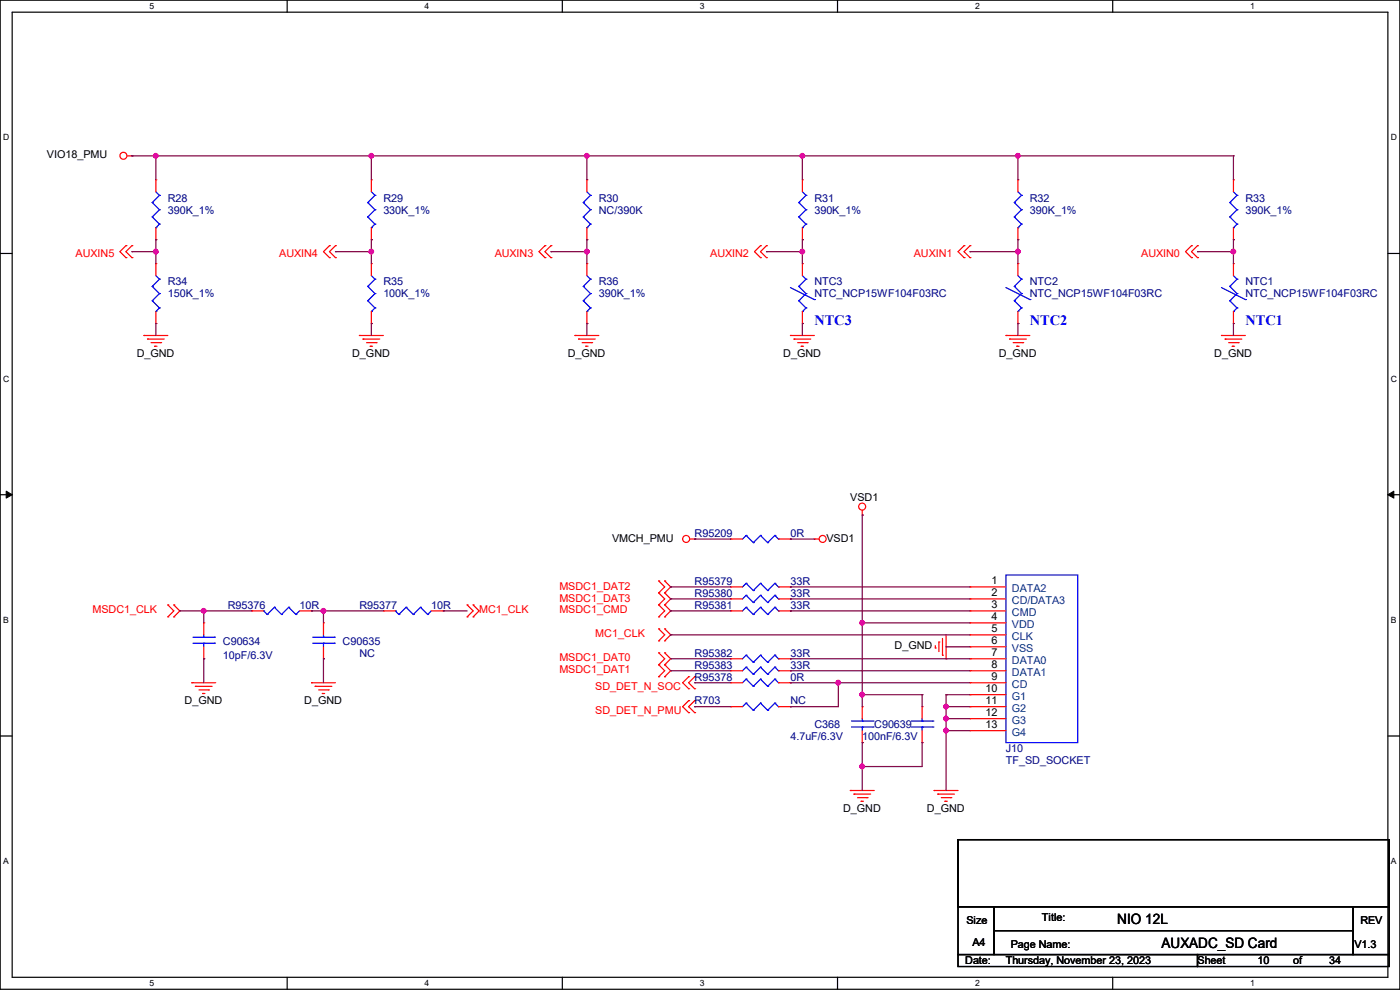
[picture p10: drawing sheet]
<svg xmlns="http://www.w3.org/2000/svg" width="297mm" height="210mm" viewBox="0 0 297 210" stroke-linecap="round" stroke-linejoin="round" font-family="sans-serif">
<g fill="none" stroke="#000" stroke-width=".25">
<path d="M0 0h297v209.8h-297zM2.6 2.6h291.8v204.7h-291.8zM60.9 0v2.6M119.3 0v2.6M177.7 0v2.6M236.1 0v2.6M0 53.8h2.6M294.4 53.8h2.6M0 104.9h2.6M294.4 104.9h2.6M0 156.1h2.6M294.4 156.1h2.6"/>
<path d="M203.2 178.1h91.5v14.2h-91.5zM203.2 192.3h7.7v10.2h-7.7zM210.9 192.3h76.2v5.1h-76.2zM210.9 197.4h76.2v5.1h-76.2zM287.1 192.3h7.6v10.2h-7.6zM60.9 207.3v2.5M119.3 207.3v2.5M177.7 207.3v2.5M203.2 202.5h50.8v2.5h-50.8zM236.1 207.3v2.5M254 202.5h40.7v2.5h-40.7z"/>
</g>
<path d="M1.3 104.2l1.3 .7-1.3 .8zM294.4 104.9l1.3-.7v1.5z" fill="#000"/>
<path d="M1.3 104.2l1.3 .7-1.3 .8zM294.4 104.9l1.3-.7v1.5z" fill="none" stroke="#000" stroke-width=".21"/>
<g fill="none" stroke="#f00" stroke-width=".25">
<path d="M27 33.1h1M28 33.1h.1M33.1 38.1h.1M33.1 38.1v2.6M78.8 38.1h.1M78.8 38.1v2.6M124.5 38.1h.1M124.5 38.1v2.6M170.2 38.1h.1M170.2 38.1v2.6M215.9 38.1h.1M215.9 38.1v2.6"/>
<path d="M261.7 38.1h.1M261.7 38.1v2.6M26.7 52.1h.1M26.7 54.7h.1M26.7 52.1l-1.3 1.3 1.3 1.3M28 52.1h.1M28 54.7h.1M28 52.1l-1.3 1.3 1.3 1.3M33.1 55.9h.1M33.1 50.8h.1M33.1 48.3v2.5M33.1 55.9v2.6"/>
<path d="M69.9 52.1h.1M69.9 54.7h.1M69.9 52.1l-1.3 1.3 1.3 1.3M71.2 52.1h.1M71.2 54.7h.1M71.2 52.1l-1.3 1.3 1.3 1.3M78.8 50.8h.1M78.8 55.9h.1M78.8 48.3v2.5M78.8 55.9v2.6M115.6 52.1h.1M115.6 54.7h.1"/>
<path d="M115.6 52.1l-1.3 1.3 1.3 1.3M116.9 52.1h.1M116.9 54.7h.1M116.9 52.1l-1.3 1.3 1.3 1.3M124.5 55.9h.1M124.5 50.8h.1M124.5 48.3v2.5M124.5 55.9v2.6M161.3 52.1h.1M161.3 54.7h.1M161.3 52.1l-1.2 1.3 1.2 1.3M162.6 52.1h.1"/>
<path d="M162.6 54.7h.1M162.6 52.1l-1.3 1.3 1.3 1.3M170.2 50.8h.1M170.2 55.9h.1M170.2 48.3v2.5M170.2 55.9v2.6M204.5 52.1h.1M204.5 54.7h.1M204.5 52.1l-1.3 1.3 1.3 1.3M205.8 52.1h.1M205.8 54.7h.1M205.8 52.1l-1.3 1.3 1.3 1.3"/>
<path d="M215.9 55.9h.1M215.9 50.8h.1M215.9 48.3v2.5M215.9 55.9v2.6M252.8 52.1h.1M252.8 54.7h.1M252.8 52.1l-1.3 1.3 1.3 1.3M254 52.1h.1M254 54.7h.1M254 52.1l-1.2 1.3 1.2 1.3M261.7 50.8h.1M261.7 55.9h.1"/>
<path d="M261.7 48.3v2.5M261.7 55.9v2.6M30.5 71.2h.1M30.5 71.2h5.1M31.3 71.9h.1M31.3 71.9h3.5M32 72.7h2.1M32.8 73.4h.1M32.8 73.4h.5M33.1 68.6h.1M33.1 66.1v2.5M34.1 72.7h.1"/>
<path d="M76.2 71.2h.1M76.2 71.2h5.1M77 71.9h.1M77 71.9h3.6M77.8 72.7h2M78.5 73.4h.1M78.5 73.4h.5M78.8 68.6h.1M78.8 66.1v2.5M79.8 72.7h.1M122 71.2h.1M122 71.2h5"/>
<path d="M122.7 71.9h.1M122.7 71.9h3.6M123.5 72.7h2M124.2 73.4h.1M124.2 73.4h.6M124.5 68.6h.1M124.5 66.1v2.5M125.5 72.7h.1M167.7 71.2h.1M167.7 71.2h5.1M168.4 71.9h.1M168.4 71.9h3.6"/>
<path d="M169.2 72.7h2M170 73.4h.1M170 73.4h.5M170.2 68.6h.1M170.2 66.1v2.5M171.2 72.7h.1M213.4 71.2h.1M213.4 71.2h5.1M214.2 71.9h.1M214.2 71.9h3.5M214.9 72.7h2.1M215.7 73.4h.1"/>
<path d="M215.7 73.4h.5M215.9 68.6h.1M215.9 66.1v2.5M217 72.7h.1M259.1 71.2h.1M259.1 71.2h5.1M259.9 71.9h.1M259.9 71.9h3.5M260.6 72.7h2.1M261.4 73.4h.1M261.4 73.4h.5M261.7 68.6h.1"/>
<path d="M261.7 66.1v2.5M262.7 72.7h.1M146.3 114.3h1.1M147.4 114.3h.1M155 114.3h.1M155 114.3h2.5M165.1 114.3h2.6M167.7 114.3h.1M172.8 114.3h.1M172.8 114.3h1M182.9 109.3h.1M182.9 108.2v1.1"/>
<path d="M35.6 128.3h.1M35.6 130.9h.1M35.6 128.3l1.3 1.3-1.3 1.3M36.9 130.9h.1M36.9 128.3h.1M36.9 128.3l1.2 1.3-1.2 1.3M43.2 132.1h.1M43.2 139.7h.1M43.2 132.1v2.6M43.2 137.2v2.5M53.4 129.6h.1M53.4 129.6h2.5"/>
<path d="M63.5 129.6h2.6M66.1 129.6h.1M68.6 132.1h.1M68.6 139.7h.1M68.6 132.1v2.6M68.6 137.2v2.5M81.3 129.6h.1M81.3 129.6h2.6M91.5 129.6h2.5M94 129.6h.1M99.1 130.9h.1M99.1 128.3h.1"/>
<path d="M99.1 128.3l1.3 1.3-1.3 1.3M100.4 130.9h.1M100.4 128.3h.1M100.4 128.3l1.2 1.3-1.2 1.3M139.7 123.2h.1M139.7 125.8h.1M139.7 128.3h.1M139.7 130.9h.1M139.7 133.4h.1M139.7 135.9h.1M139.7 138.5h.1M139.7 123.2l1.3 1.3-1.3 1.3"/>
<path d="M139.7 125.8l1.3 1.2-1.3 1.3M139.7 128.3l1.3 1.3-1.3 1.3M139.7 133.4l1.3 1.3-1.3 1.2M139.7 138.5l1.3 1.2-1.3 1.3M141 125.8h.1M141 123.2h.1M141 128.3h.1M141 130.9h.1M141 135.9h.1M141 133.4h.1M141 138.5h.1M141 123.2l1.3 1.3-1.3 1.3"/>
<path d="M141 125.8l1.3 1.2-1.3 1.3M141 128.3l1.3 1.3-1.3 1.3M141 133.4l1.3 1.3-1.3 1.2M141 138.5l1.3 1.2-1.3 1.3M155 129.6h.1M155 124.5h.1M155 139.7h.1M155 127h.1M155 129.6h2.5M155 124.5h2.5M155 139.7h2.5M155 127h2.5"/>
<path d="M165.1 129.6h2.6M165.1 124.5h2.6M165.1 139.7h2.6M165.1 127h2.6M167.7 129.6h.1M167.7 124.5h.1M167.7 139.7h.1M167.7 127h.1M198.4 137.5h.1M198.4 136.9v.6M199.2 136.2h.1M199.2 136.2v2"/>
<path d="M199.9 139h.1M199.9 135.4v3.6M200.7 139.7h.1M200.7 134.7v5M205.8 127h.1M205.8 129.6h.1M205.8 132.1h.1M205.8 134.7h.1M205.8 137.2h.1M205.8 139.7h.1M205.8 124.5h.1M205.8 129.6h7.6"/>
<path d="M205.8 124.5h7.6M205.8 139.7h7.6M205.8 127h7.6M205.8 132.1h7.6M205.8 134.7h7.6M205.8 137.2h7.6M40.7 144.8h.1M40.7 144.8h5.1M41.4 145.6h.1M41.4 145.6h3.6M42.2 146.3h2M43 147.1h.1"/>
<path d="M43 147.1h.5M44.2 146.3h.1M66.1 144.8h.1M66.1 144.8h5.1M66.8 145.6h.1M66.8 145.6h3.6M67.6 146.3h2M68.4 147.1h.1M68.4 147.1h.5M69.6 146.3h.1M139.7 141h.1M139.7 143.6h.1"/>
<path d="M139.7 141l1.3 1.3-1.3 1.3M141 141h.1M141 143.6h.1M141 141l1.3 1.3-1.3 1.3M146.1 146.1h.1M146.1 143.6h.1M146.1 151.2h.1M146.1 148.6h.1M146.1 143.6l-1.3 1.2 1.3 1.3M146.1 148.6l-1.3 1.3 1.3 1.3M147.4 146.1h.1M147.4 143.6h.1"/>
<path d="M147.4 151.2h.1M147.4 148.6h.1M147.4 143.6l-1.3 1.2 1.3 1.3M147.4 148.6l-1.3 1.3 1.3 1.3M155 149.9h.1M155 144.8h.1M155 142.3h.1M155 144.8h2.5M155 149.9h2.5M155 142.3h2.5M165.1 144.8h2.6M165.1 149.9h2.6"/>
<path d="M165.1 142.3h2.6M167.7 149.9h.1M167.7 144.8h.1M167.7 142.3h.1M182.9 157.5h.1M182.9 149.9h.1M182.9 149.9v2.5M182.9 155v2.5M195.6 157.5h.1M195.6 149.9h.1M195.6 149.9v2.5M195.6 155v2.5"/>
<path d="M205.8 142.3h.1M205.8 144.8h.1M205.8 147.4h.1M205.8 149.9h.1M205.8 152.4h.1M205.8 155h.1M205.8 144.8h7.6M205.8 149.9h7.6M205.8 142.3h7.6M205.8 147.4h7.6M205.8 152.4h7.6M205.8 155h7.6"/>
<path d="M180.4 167.7h.1M180.4 167.7h5.1M181.1 168.4h.1M181.1 168.4h3.6M181.9 169.2h2M182.7 170h.1M182.7 170h.5M183.9 169.2h.1M198.2 167.7h.1M198.2 167.7h5M198.9 168.4h.1M198.9 168.4h3.6"/>
<path d="M199.7 169.2h2M200.4 170h.1M200.4 170h.6M201.7 169.2h.1"/>
<circle cx="26.2" cy="33" r=".74"/>
<circle cx="145.6" cy="114.3" r=".74"/>
<circle cx="174.5" cy="114.3" r=".74"/>
<circle cx="182.9" cy="107.5" r=".74"/>
</g>
<g fill="none" stroke="#00f" stroke-width=".25">
<path d="M32.3 43h.1M32.3 46h.1M32.3 43l1.5 1.5M32.3 46l1.5 1.5M33.1 48.3h.1M33.1 58.5l.7 .7M33.1 40.7l.7 .7M33.8 59.2h.1M33.8 41.4h.1M33.8 44.5h.1M33.8 47.5h.1M33.8 59.2l-1.5 1.5"/>
<path d="M33.8 41.4l-1.5 1.6M33.8 44.5l-1.5 1.5M33.8 47.5l-.7 .8M78 43h.1M78 46h.1M78 43l1.5 1.5M78 46l1.5 1.5M78.8 48.3h.1M78.8 40.7l.7 .7M78.8 58.5l.7 .7M79.5 41.4h.1M79.5 44.5h.1"/>
<path d="M79.5 47.5h.1M79.5 59.2h.1M79.5 41.4l-1.5 1.6M79.5 44.5l-1.5 1.5M79.5 47.5l-.7 .8M79.5 59.2l-1.5 1.5M123.7 43h.1M123.7 46h.1M123.7 43l1.6 1.5M123.7 46l1.6 1.5M124.5 48.3h.1M124.5 58.5l.8 .7"/>
<path d="M124.5 40.7l.8 .7M125.3 59.2h.1M125.3 41.4h.1M125.3 44.5h.1M125.3 47.5h.1M125.3 59.2l-1.6 1.5M125.3 41.4l-1.6 1.6M125.3 44.5l-1.6 1.5M125.3 47.5l-.8 .8M169.5 43h.1M169.5 46h.1M169.5 43l1.5 1.5"/>
<path d="M169.5 46l1.5 1.5M170.2 48.3h.1M170.2 40.7l.8 .7M170.2 58.5l.8 .7M171 41.4h.1M171 44.5h.1M171 47.5h.1M171 59.2h.1M171 41.4l-1.5 1.6M171 44.5l-1.5 1.5M171 47.5l-.8 .8M171 59.2l-1.5 1.5"/>
<path d="M215.2 43h.1M215.2 46h.1M215.2 43l1.5 1.5M215.2 46l1.5 1.5M215.9 48.3h.1M215.9 58.5l.8 .7M215.9 40.7l.8 .7M216.7 59.2h.1M216.7 41.4h.1M216.7 44.5h.1M216.7 47.5h.1M216.7 59.2l-1.5 1.5"/>
<path d="M216.7 41.4l-1.5 1.6M216.7 44.5l-1.5 1.5M216.7 47.5l-.8 .8M260.9 43h.1M260.9 46h.1M260.9 43l1.5 1.5M260.9 46l1.5 1.5M261.7 48.3h.1M261.7 40.7l.7 .7M261.7 58.5l.7 .7M262.4 41.4h.1M262.4 44.5h.1"/>
<path d="M262.4 47.5h.1M262.4 59.2h.1M262.4 41.4l-1.5 1.6M262.4 44.5l-1.5 1.5M262.4 47.5l-.7 .8M262.4 59.2l-1.5 1.5M32.3 60.7h.1M32.3 63.8h.1M32.3 60.7l1.5 1.6M32.3 63.8l1.5 1.5M33.1 66.1h.1M33.8 62.3h.1"/>
<path d="M33.8 65.3h.1M33.8 62.3l-1.5 1.5M33.8 65.3l-.7 .8M78 60.7h.1M78 63.8h.1M78 60.7l1.5 1.6M78 63.8l1.5 1.5M78.8 66.1h.1M79.5 62.3h.1M79.5 65.3h.1M79.5 62.3l-1.5 1.5M79.5 65.3l-.7 .8"/>
<path d="M123.7 60.7h.1M123.7 63.8h.1M123.7 60.7l1.6 1.6M123.7 63.8l1.6 1.5M124.5 66.1h.1M125.3 62.3h.1M125.3 65.3h.1M125.3 62.3l-1.6 1.5M125.3 65.3l-.8 .8M167.7 61l5.1 2.5M169.5 63.8h.1M169.5 60.7h.1"/>
<path d="M169.5 60.7l1.5 1.6M169.5 63.8l1.5 1.5M170.2 66.1h.1M171 62.3h.1M171 65.3h.1M171 62.3l-1.5 1.5M171 65.3l-.8 .8M172.8 63.5h.1M213.4 61l5.1 2.5M215.2 63.8h.1M215.2 60.7h.1M215.2 60.7l1.5 1.6"/>
<path d="M215.2 63.8l1.5 1.5M215.9 66.1h.1M216.7 62.3h.1M216.7 65.3h.1M216.7 62.3l-1.5 1.5M216.7 65.3l-.8 .8M218.5 63.5h.1M259.1 61l5.1 2.5M260.9 63.8h.1M260.9 60.7h.1M260.9 60.7l1.5 1.6M260.9 63.8l1.5 1.5"/>
<path d="M261.7 66.1h.1M262.4 62.3h.1M262.4 65.3h.1M262.4 62.3l-1.5 1.5M262.4 65.3l-.7 .8M264.2 63.5h.1M158.3 113.6h.1M158.3 113.6l-.8 .7M158.3 113.6l1.5 1.5M159.8 115.1h.1M161.3 113.6h.1M161.3 113.6l-1.5 1.5"/>
<path d="M161.3 113.6l1.6 1.5M162.9 115.1h.1M164.4 113.6h.1M164.4 113.6l-1.5 1.5M164.4 113.6l.7 .7M165.1 114.3h.1M40.9 136.4h4.6M40.9 135.2h4.6M43.2 135.2h.1M43.2 136.4h.1M43.2 134.7v.5M43.2 136.4v.8"/>
<path d="M45.5 136.4h.1M45.5 135.2h.1M55.9 129.6h.1M55.9 129.6l.8 .7M56.7 130.3h.1M58.2 128.8h.1M58.2 128.8l1.5 1.5M58.2 128.8l-1.5 1.5M59.7 130.3h.1M61.3 128.8h.1M61.3 128.8l1.5 1.5M61.3 128.8l-1.6 1.5"/>
<path d="M62.8 130.3h.1M63.5 129.6l-.7 .7M66.3 136.4h4.6M66.3 135.2h4.6M68.6 135.2h.1M68.6 136.4h.1M68.6 134.7v.5M68.6 136.4v.8M70.9 136.4h.1M70.9 135.2h.1M83.9 129.6h.1M83.9 129.6l.7 .7"/>
<path d="M84.6 130.3h.1M86.1 128.8h.1M86.1 128.8l1.6 1.5M86.1 128.8l-1.5 1.5M87.7 130.3h.1M89.2 128.8h.1M89.2 128.8l1.5 1.5M89.2 128.8l-1.5 1.5M90.7 130.3h.1M91.5 129.6l-.8 .7M158.3 128.8h.1M158.3 123.7h.1"/>
<path d="M158.3 139h.1M158.3 126.3h.1M158.3 128.8l-.8 .8M158.3 128.8l1.5 1.5M158.3 123.7l-.8 .8M158.3 123.7l1.5 1.6M158.3 139l-.8 .7M158.3 139l1.5 1.5M158.3 126.3l-.8 .7M158.3 126.3l1.5 1.5M159.8 130.3h.1M159.8 125.3h.1"/>
<path d="M159.8 127.8h.1M161.3 128.8h.1M161.3 123.7h.1M161.3 139h.1M161.3 126.3h.1M161.3 128.8l-1.5 1.5M161.3 128.8l1.6 1.5M161.3 123.7l-1.5 1.6M161.3 123.7l1.6 1.6M161.3 139l-1.5 1.5M161.3 139l1.6 1.5M161.3 126.3l-1.5 1.5"/>
<path d="M161.3 126.3l1.6 1.5M162.9 130.3h.1M162.9 125.3h.1M162.9 127.8h.1M164.4 128.8h.1M164.4 123.7h.1M164.4 139h.1M164.4 126.3h.1M164.4 128.8l-1.5 1.5M164.4 128.8l.7 .8M164.4 123.7l-1.5 1.6M164.4 123.7l.7 .8"/>
<path d="M164.4 139l-1.5 1.5M164.4 139l.7 .7M164.4 126.3l-1.5 1.5M164.4 126.3l.7 .7M165.1 129.6h.1M165.1 124.5h.1M165.1 139.7h.1M165.1 127h.1M213.4 122h15.2v35.5h-15.2zM158.3 149.1h.1M158.3 144.1h.1M158.3 141.5h.1"/>
<path d="M158.3 149.1l-.8 .8M158.3 149.1l1.5 1.6M158.3 144.1l-.8 .7M158.3 144.1l1.5 1.5M158.3 141.5l-.8 .8M158.3 141.5l1.5 1.5M159.8 150.7h.1M159.8 145.6h.1M159.8 140.5h.1M159.8 143h.1M161.3 149.1h.1M161.3 144.1h.1"/>
<path d="M161.3 141.5h.1M161.3 149.1l-1.5 1.6M161.3 149.1l1.6 1.6M161.3 144.1l-1.5 1.5M161.3 144.1l1.6 1.5M161.3 141.5l-1.5 1.5M161.3 141.5l1.6 1.5M162.9 150.7h.1M162.9 145.6h.1M162.9 140.5h.1M162.9 143h.1M164.4 149.1h.1"/>
<path d="M164.4 144.1h.1M164.4 141.5h.1M164.4 149.1l-1.5 1.6M164.4 149.1l.7 .8M164.4 144.1l-1.5 1.5M164.4 144.1l.7 .7M164.4 141.5l-1.5 1.5M164.4 141.5l.7 .8M165.1 149.9h.1M165.1 144.8h.1M165.1 142.3h.1M180.6 154.2h4.6"/>
<path d="M180.6 153h4.6M182.9 153h.1M182.9 154.2h.1M182.9 152.4v.6M182.9 154.2v.8M185.2 154.2h.1M185.2 153h.1M193.3 154.2h4.6M193.3 153h4.6M195.6 153h.1M195.6 154.2h.1M195.6 152.4v.6"/>
<path d="M195.6 154.2v.8M197.9 154.2h.1M197.9 153h.1"/>
</g>
<path d="M261.7 53.4h.1M261.7 53.4v2.5" fill="none" stroke="#7f003f" stroke-width=".25"/>
<circle cx="261.6" cy="53.4" r=".49" fill="#f0f"/>
<circle cx="261.6" cy="53.4" r=".49" fill="none" stroke="#f0f" stroke-width=".25"/>
<path d="M215.9 33.1h.1M215.9 33.1v5M215.9 33.1h45.8M254 53.4h.1M254 53.4h7.7M261.7 68.6h.1M261.7 68.6v2.6" fill="none" stroke="#7f003f" stroke-width=".25"/>
<circle cx="215.9" cy="33" r=".49" fill="#f0f"/>
<circle cx="215.9" cy="33" r=".49" fill="none" stroke="#f0f" stroke-width=".25"/>
<path d="M261.7 33.1h.1M261.7 33.1v5M205.8 53.4h.1M205.8 53.4h10.1M215.9 53.4h.1M215.9 53.4v2.5M215.9 68.6h.1M215.9 68.6v2.6" fill="none" stroke="#7f003f" stroke-width=".25"/>
<circle cx="215.9" cy="53.4" r=".49" fill="#f0f"/>
<circle cx="215.9" cy="53.4" r=".49" fill="none" stroke="#f0f" stroke-width=".25"/>
<path d="M170.2 53.4h.1M170.2 53.4v2.5" fill="none" stroke="#7f003f" stroke-width=".25"/>
<circle cx="170.2" cy="53.4" r=".49" fill="#f0f"/>
<circle cx="170.2" cy="53.4" r=".49" fill="none" stroke="#f0f" stroke-width=".25"/>
<path d="M124.5 33.1h.1M124.5 33.1v5M124.5 33.1h45.7M162.6 53.4h.1M162.6 53.4h7.6M170.2 68.6h.1M170.2 68.6v2.6" fill="none" stroke="#7f003f" stroke-width=".25"/>
<circle cx="170.2" cy="33" r=".49" fill="#f0f"/>
<circle cx="170.2" cy="33" r=".49" fill="none" stroke="#f0f" stroke-width=".25"/>
<circle cx="124.5" cy="33" r=".49" fill="#f0f"/>
<circle cx="124.5" cy="33" r=".49" fill="none" stroke="#f0f" stroke-width=".25"/>
<path d="M170.2 33.1h.1M170.2 33.1v5M116.9 53.4h.1M116.9 53.4h7.6M124.5 53.4h.1M124.5 53.4v2.5M124.5 68.6h.1M124.5 68.6v2.6" fill="none" stroke="#7f003f" stroke-width=".25"/>
<circle cx="124.5" cy="53.4" r=".49" fill="#f0f"/>
<circle cx="124.5" cy="53.4" r=".49" fill="none" stroke="#f0f" stroke-width=".25"/>
<path d="M33.1 53.4h.1M33.1 53.4v2.5" fill="none" stroke="#7f003f" stroke-width=".25"/>
<circle cx="33" cy="53.4" r=".49" fill="#f0f"/>
<circle cx="33" cy="53.4" r=".49" fill="none" stroke="#f0f" stroke-width=".25"/>
<g fill="none" stroke="#7f003f" stroke-width=".25">
<path d="M28 33.1h.1M28 33.1h5.1M33.1 33.1h.1M33.1 33.1v5M78.8 33.1h.1M78.8 33.1h45.7M78.8 33.1v5M28 53.4h.1M33.1 50.8h.1M33.1 50.8v2.6h-5.1M71.2 53.4h.1M71.2 53.4h7.6"/>
<path d="M78.8 53.4h.1M78.8 53.4v2.5M124.5 50.8h.1M124.5 50.8v2.6M170.2 50.8h.1M170.2 50.8v2.6M33.1 68.6h.1M33.1 68.6v2.6M78.8 68.6h.1M78.8 68.6v2.6"/>
</g>
<circle cx="78.8" cy="53.4" r=".49" fill="#f0f"/>
<circle cx="78.8" cy="53.4" r=".49" fill="none" stroke="#f0f" stroke-width=".25"/>
<path d="M33.1 33.1h.1M33.1 33.1h45.7M78.8 50.8h.1M78.8 50.8v2.6" fill="none" stroke="#7f003f" stroke-width=".25"/>
<circle cx="78.8" cy="33" r=".49" fill="#f0f"/>
<circle cx="78.8" cy="33" r=".49" fill="none" stroke="#f0f" stroke-width=".25"/>
<circle cx="33" cy="33" r=".49" fill="#f0f"/>
<circle cx="33" cy="33" r=".49" fill="none" stroke="#f0f" stroke-width=".25"/>
<g fill="none" stroke="#7f003f" stroke-width=".25">
<path d="M170.2 33.1h.1M170.2 33.1h45.7M215.9 50.8h.1M215.9 50.8v2.6M261.7 50.8h.1M261.7 50.8v2.6M147.4 114.3h.1M147.4 114.3h7.6M167.7 114.3h.1M167.7 114.3h5.1M182.9 109.3h.1M182.9 109.3v38.1"/>
<path d="M182.9 132.1h.1M182.9 132.1h22.9"/>
</g>
<circle cx="182.9" cy="147.3" r=".49" fill="#f0f"/>
<circle cx="182.9" cy="147.3" r=".49" fill="none" stroke="#f0f" stroke-width=".25"/>
<circle cx="182.9" cy="132.1" r=".49" fill="#f0f"/>
<circle cx="182.9" cy="132.1" r=".49" fill="none" stroke="#f0f" stroke-width=".25"/>
<path d="M142.3 134.7h.1M142.3 134.7h63.5M200.7 137.2h.1M200.7 137.2h5.1M147.4 149.9h.1M147.4 149.9h7.6M167.7 149.9h.1M177.8 144.8h.1M177.8 144.8v5.1h-10.1M182.9 157.5h.1M182.9 157.5v5.1" fill="none" stroke="#7f003f" stroke-width=".25"/>
<circle cx="182.9" cy="162.6" r=".49" fill="#f0f"/>
<circle cx="182.9" cy="162.6" r=".49" fill="none" stroke="#f0f" stroke-width=".25"/>
<path d="M177.8 144.8h.1M177.8 144.8h28" fill="none" stroke="#7f003f" stroke-width=".25"/>
<circle cx="177.8" cy="144.8" r=".49" fill="#f0f"/>
<circle cx="177.8" cy="144.8" r=".49" fill="none" stroke="#f0f" stroke-width=".25"/>
<path d="M200.7 155h.1M200.7 155v12.7" fill="none" stroke="#7f003f" stroke-width=".25"/>
<circle cx="200.7" cy="155" r=".49" fill="#f0f"/>
<circle cx="200.7" cy="155" r=".49" fill="none" stroke="#f0f" stroke-width=".25"/>
<path d="M200.7 155h.1M200.7 152.4h.1M200.7 149.9h.1M200.7 155h5.1M200.7 149.9v5.1M200.7 152.4h5.1" fill="none" stroke="#7f003f" stroke-width=".25"/>
<circle cx="200.7" cy="152.4" r=".49" fill="#f0f"/>
<circle cx="200.7" cy="152.4" r=".49" fill="none" stroke="#f0f" stroke-width=".25"/>
<circle cx="200.7" cy="149.9" r=".49" fill="#f0f"/>
<circle cx="200.7" cy="149.9" r=".49" fill="none" stroke="#f0f" stroke-width=".25"/>
<g fill="none" stroke="#7f003f" stroke-width=".25">
<path d="M43.2 129.6h.1M43.2 139.7h.1M43.2 129.6h10.2M43.2 129.6v2.5M43.2 139.7v5.1M66.1 129.6h.1M66.1 129.6h15.2M68.6 129.6h.1M68.6 139.7h.1M68.6 129.6v2.5M68.6 139.7v5.1M200.7 149.9h.1"/>
<path d="M200.7 147.4h.1M200.7 149.9h5.1M200.7 147.4v2.5M200.7 147.4h5.1"/>
</g>
<circle cx="68.6" cy="129.6" r=".49" fill="#f0f"/>
<circle cx="68.6" cy="129.6" r=".49" fill="none" stroke="#f0f" stroke-width=".25"/>
<path d="M38.1 129.6h.1M38.1 129.6h5.1M94 129.6h.1M94 129.6h5.1" fill="none" stroke="#7f003f" stroke-width=".25"/>
<circle cx="43.2" cy="129.6" r=".49" fill="#f0f"/>
<circle cx="43.2" cy="129.6" r=".49" fill="none" stroke="#f0f" stroke-width=".25"/>
<g fill="none" stroke="#7f003f" stroke-width=".25">
<path d="M142.3 124.5h.1M142.3 127h.1M142.3 129.6h.1M142.3 139.7h.1M142.3 124.5h12.7M142.3 127h12.7M142.3 129.6h12.7M142.3 139.7h12.7M167.7 124.5h.1M167.7 127h.1M167.7 129.6h.1M167.7 139.7h.1"/>
<path d="M167.7 124.5h38.1M167.7 127h38.1M167.7 129.6h38.1M167.7 139.7h38.1M142.3 142.3h.1M142.3 142.3h12.7M147.4 144.8h.1M147.4 144.8h7.6M167.7 144.8h.1M167.7 142.3h.1M167.7 144.8h10.1M167.7 142.3h38.1"/>
<path d="M182.9 147.4h.1M182.9 147.4h12.7M182.9 147.4v2.5M195.6 147.4h.1M195.6 157.5h.1M195.6 147.4v2.5M195.6 157.5v5.1h-12.7M182.9 162.6h.1M182.9 162.6v5.1"/>
</g>
<circle cx="261.6" cy="53.4" r=".49" fill="#f0f"/>
<circle cx="261.6" cy="53.4" r=".49" fill="none" stroke="#f0f" stroke-width=".25"/>
<circle cx="215.9" cy="33" r=".49" fill="#f0f"/>
<circle cx="215.9" cy="33" r=".49" fill="none" stroke="#f0f" stroke-width=".25"/>
<circle cx="215.9" cy="53.4" r=".49" fill="#f0f"/>
<circle cx="215.9" cy="53.4" r=".49" fill="none" stroke="#f0f" stroke-width=".25"/>
<circle cx="170.2" cy="53.4" r=".49" fill="#f0f"/>
<circle cx="170.2" cy="53.4" r=".49" fill="none" stroke="#f0f" stroke-width=".25"/>
<circle cx="170.2" cy="33" r=".49" fill="#f0f"/>
<circle cx="170.2" cy="33" r=".49" fill="none" stroke="#f0f" stroke-width=".25"/>
<circle cx="124.5" cy="33" r=".49" fill="#f0f"/>
<circle cx="124.5" cy="33" r=".49" fill="none" stroke="#f0f" stroke-width=".25"/>
<circle cx="124.5" cy="53.4" r=".49" fill="#f0f"/>
<circle cx="124.5" cy="53.4" r=".49" fill="none" stroke="#f0f" stroke-width=".25"/>
<circle cx="33" cy="53.4" r=".49" fill="#f0f"/>
<circle cx="33" cy="53.4" r=".49" fill="none" stroke="#f0f" stroke-width=".25"/>
<circle cx="78.8" cy="53.4" r=".49" fill="#f0f"/>
<circle cx="78.8" cy="53.4" r=".49" fill="none" stroke="#f0f" stroke-width=".25"/>
<circle cx="78.8" cy="33" r=".49" fill="#f0f"/>
<circle cx="78.8" cy="33" r=".49" fill="none" stroke="#f0f" stroke-width=".25"/>
<circle cx="33" cy="33" r=".49" fill="#f0f"/>
<circle cx="33" cy="33" r=".49" fill="none" stroke="#f0f" stroke-width=".25"/>
<circle cx="182.9" cy="147.3" r=".49" fill="#f0f"/>
<circle cx="182.9" cy="147.3" r=".49" fill="none" stroke="#f0f" stroke-width=".25"/>
<circle cx="182.9" cy="132.1" r=".49" fill="#f0f"/>
<circle cx="182.9" cy="132.1" r=".49" fill="none" stroke="#f0f" stroke-width=".25"/>
<circle cx="182.9" cy="162.6" r=".49" fill="#f0f"/>
<circle cx="182.9" cy="162.6" r=".49" fill="none" stroke="#f0f" stroke-width=".25"/>
<circle cx="177.8" cy="144.8" r=".49" fill="#f0f"/>
<circle cx="177.8" cy="144.8" r=".49" fill="none" stroke="#f0f" stroke-width=".25"/>
<circle cx="200.7" cy="155" r=".49" fill="#f0f"/>
<circle cx="200.7" cy="155" r=".49" fill="none" stroke="#f0f" stroke-width=".25"/>
<circle cx="200.7" cy="152.4" r=".49" fill="#f0f"/>
<circle cx="200.7" cy="152.4" r=".49" fill="none" stroke="#f0f" stroke-width=".25"/>
<circle cx="200.7" cy="149.9" r=".49" fill="#f0f"/>
<circle cx="200.7" cy="149.9" r=".49" fill="none" stroke="#f0f" stroke-width=".25"/>
<circle cx="68.6" cy="129.6" r=".49" fill="#f0f"/>
<circle cx="68.6" cy="129.6" r=".49" fill="none" stroke="#f0f" stroke-width=".25"/>
<circle cx="43.2" cy="129.6" r=".49" fill="#f0f"/>
<circle cx="43.2" cy="129.6" r=".49" fill="none" stroke="#f0f" stroke-width=".25"/>
<g font-size="3" fill="#00f">
<text x="172.8" y="68.8">NTC3</text>
<text x="218.5" y="68.8">NTC2</text>
<text x="264.2" y="68.8">NTC1</text>
</g>
<g font-size="3">
<text x="237" y="196.1">NIO 12L</text>
<text x="246.4" y="201.2">AUXADC_SD Card</text>
</g>
<g font-size="2.3">
<text x="9.9" y="33.6">VIO18_PMU</text>
<text x="29" y="75.8">D_GND</text>
<text x="74.7" y="75.8">D_GND</text>
<text x="120.4" y="75.8">D_GND</text>
<text x="166.2" y="75.8">D_GND</text>
<text x="211.9" y="75.8">D_GND</text>
<text x="257.6" y="75.8">D_GND</text>
<text x="180.4" y="106.3">VSD1</text>
<text x="129.8" y="114.9">VMCH_PMU</text>
<text x="175.3" y="114.9">VSD1</text>
<text x="210.4" y="124">1</text>
<text x="210.4" y="126.5">2</text>
<text x="210.4" y="129">3</text>
<text x="210.4" y="131.6">4</text>
<text x="189.8" y="137.8">D_GND</text>
<text x="210.4" y="134.1">5</text>
<text x="210.4" y="136.7">6</text>
<text x="210.4" y="139.2">7</text>
<text x="210.4" y="141.7">8</text>
<text x="39.2" y="149.4">D_GND</text>
<text x="64.6" y="149.4">D_GND</text>
<text x="209.1" y="146.8">10</text>
<text x="209.1" y="149.4">11</text>
<text x="210.4" y="144.3">9</text>
<text x="209.1" y="151.9">12</text>
<text x="209.1" y="154.4">13</text>
<text x="178.9" y="172.3">D_GND</text>
<text x="196.6" y="172.3">D_GND</text>
<text x="205" y="195.9">Size</text>
<text x="221" y="195.4">Title:</text>
<text x="288.6" y="195.9">REV</text>
<text x="206.3" y="200.7">A4</text>
<text x="214.4" y="201">Page Name:</text>
<text x="287.3" y="201">V1.3</text>
<text x="204.8" y="204.6">Date:</text>
<text x="213.4" y="204.6">Thursday, November 23, 2023</text>
<text x="254" y="204.6">Sheet</text>
<text x="266.7" y="204.6">10</text>
<text x="274.4" y="204.6">of</text>
<text x="282" y="204.6">34</text>
</g>
<g font-size="2.3" fill="#00007f">
<text x="35.6" y="42.8">R28</text>
<text x="35.6" y="45.3">390K_1%</text>
<text x="81.3" y="42.8">R29</text>
<text x="81.3" y="45.3">330K_1%</text>
<text x="127" y="42.8">R30</text>
<text x="127" y="45.3">NC/390K</text>
<text x="172.8" y="42.8">R31</text>
<text x="172.8" y="45.3">390K_1%</text>
<text x="218.5" y="42.8">R32</text>
<text x="218.5" y="45.3">390K_1%</text>
<text x="264.2" y="42.8">R33</text>
<text x="264.2" y="45.3">390K_1%</text>
<text x="35.6" y="60.5">R34</text>
<text x="35.6" y="63.1">150K_1%</text>
<text x="81.3" y="60.5">R35</text>
<text x="81.3" y="63.1">100K_1%</text>
<text x="127" y="60.5">R36</text>
<text x="127" y="63.1">390K_1%</text>
<text x="172.8" y="60.5">NTC3</text>
<text x="172.8" y="63.1">NTC_NCP15WF104F03RC</text>
<text x="218.5" y="60.5">NTC2</text>
<text x="218.5" y="63.1">NTC_NCP15WF104F03RC</text>
<text x="264.2" y="60.5">NTC1</text>
<text x="264.2" y="63.1">NTC_NCP15WF104F03RC</text>
<text x="147.4" y="113.9">R95209</text>
<text x="167.7" y="113.9">0R</text>
<text x="147.4" y="124">R95379</text>
<text x="167.7" y="124">33R</text>
<text x="48.3" y="129.1">R95376</text>
<text x="63.5" y="129.1">10R</text>
<text x="76.2" y="129.1">R95377</text>
<text x="91.5" y="129.1">10R</text>
<text x="147.4" y="129.1">R95381</text>
<text x="147.4" y="126.6">R95380</text>
<text x="167.7" y="129.1">33R</text>
<text x="167.7" y="126.6">33R</text>
<text x="47.3" y="136.7">C90634</text>
<text x="72.7" y="136.7">C90635</text>
<text x="47.3" y="139.8">10pF/6.3V</text>
<text x="76.2" y="139.3">NC</text>
<text x="147.4" y="139.3">R95382</text>
<text x="147.4" y="141.8">R95383</text>
<text x="167.7" y="139.3">33R</text>
<text x="167.7" y="141.8">33R</text>
<text x="147.4" y="149.4">R703</text>
<text x="147.4" y="144.4">R95378</text>
<text x="167.7" y="149.4">NC</text>
<text x="167.7" y="144.4">0R</text>
<text x="172.8" y="154.5">C368</text>
<text x="185.5" y="154.5">C90639</text>
<text x="167.7" y="157.1">4.7uF/6.3V</text>
<text x="182.9" y="157.1">100nF/6.3V</text>
<text x="213.4" y="159.6">J10</text>
<text x="213.4" y="162.1">TF_SD_SOCKET</text>
</g>
<g font-size="2.3" fill="#f00">
<text x="16" y="54.4">AUXIN5</text>
<text x="59.2" y="54.4">AUXIN4</text>
<text x="104.9" y="54.4">AUXIN3</text>
<text x="150.7" y="54.4">AUXIN2</text>
<text x="193.8" y="54.4">AUXIN1</text>
<text x="242.1" y="54.4">AUXIN0</text>
<text x="118.7" y="125.1">MSDC1_DAT2</text>
<text x="19.6" y="130.1">MSDC1_CLK</text>
<text x="101.6" y="130.1">MC1_CLK</text>
<text x="118.7" y="127.6">MSDC1_DAT3</text>
<text x="118.7" y="130.1">MSDC1_CMD</text>
<text x="126.3" y="135.2">MC1_CLK</text>
<text x="118.7" y="140.3">MSDC1_DAT0</text>
<text x="118.7" y="142.8">MSDC1_DAT1</text>
<text x="126.3" y="146.4">SD_DET_N_SOC</text>
<text x="126.3" y="151.5">SD_DET_N_PMU</text>
</g>
<g font-size="2.3" fill="#003f7f">
<text x="214.7" y="125.6">DATA2</text>
<text x="214.7" y="128.1">CD/DATA3</text>
<text x="214.7" y="130.6">CMD</text>
<text x="214.7" y="133.2">VDD</text>
<text x="214.7" y="135.7">CLK</text>
<text x="214.7" y="138.3">VSS</text>
<text x="214.7" y="140.8">DATA0</text>
<text x="214.7" y="143.3">DATA1</text>
<text x="214.7" y="145.9">CD</text>
<text x="214.7" y="148.4">G1</text>
<text x="214.7" y="151">G2</text>
<text x="214.7" y="153.5">G3</text>
<text x="214.7" y="156">G4</text>
</g>
<g font-size="1.8">
<text x="31.7" y="1.9">5</text>
<text x="90.1" y="1.9">4</text>
<text x="148.5" y="1.9">3</text>
<text x="206.8" y="1.9">2</text>
<text x="265.2" y="1.9">1</text>
<text x=".7" y="29.8">D</text>
<text x="295.1" y="29.8">D</text>
<text x=".7" y="80.9">C</text>
<text x="295.1" y="80.9">C</text>
<text x=".7" y="132.1">B</text>
<text x="295.1" y="132.1">B</text>
<text x=".7" y="183.3">A</text>
<text x="295.1" y="183.3">A</text>
<text x="31.7" y="209.2">5</text>
<text x="90.1" y="209.2">4</text>
<text x="148.5" y="209.2">3</text>
<text x="206.8" y="209.2">2</text>
<text x="265.2" y="209.2">1</text>
</g>
</svg>
